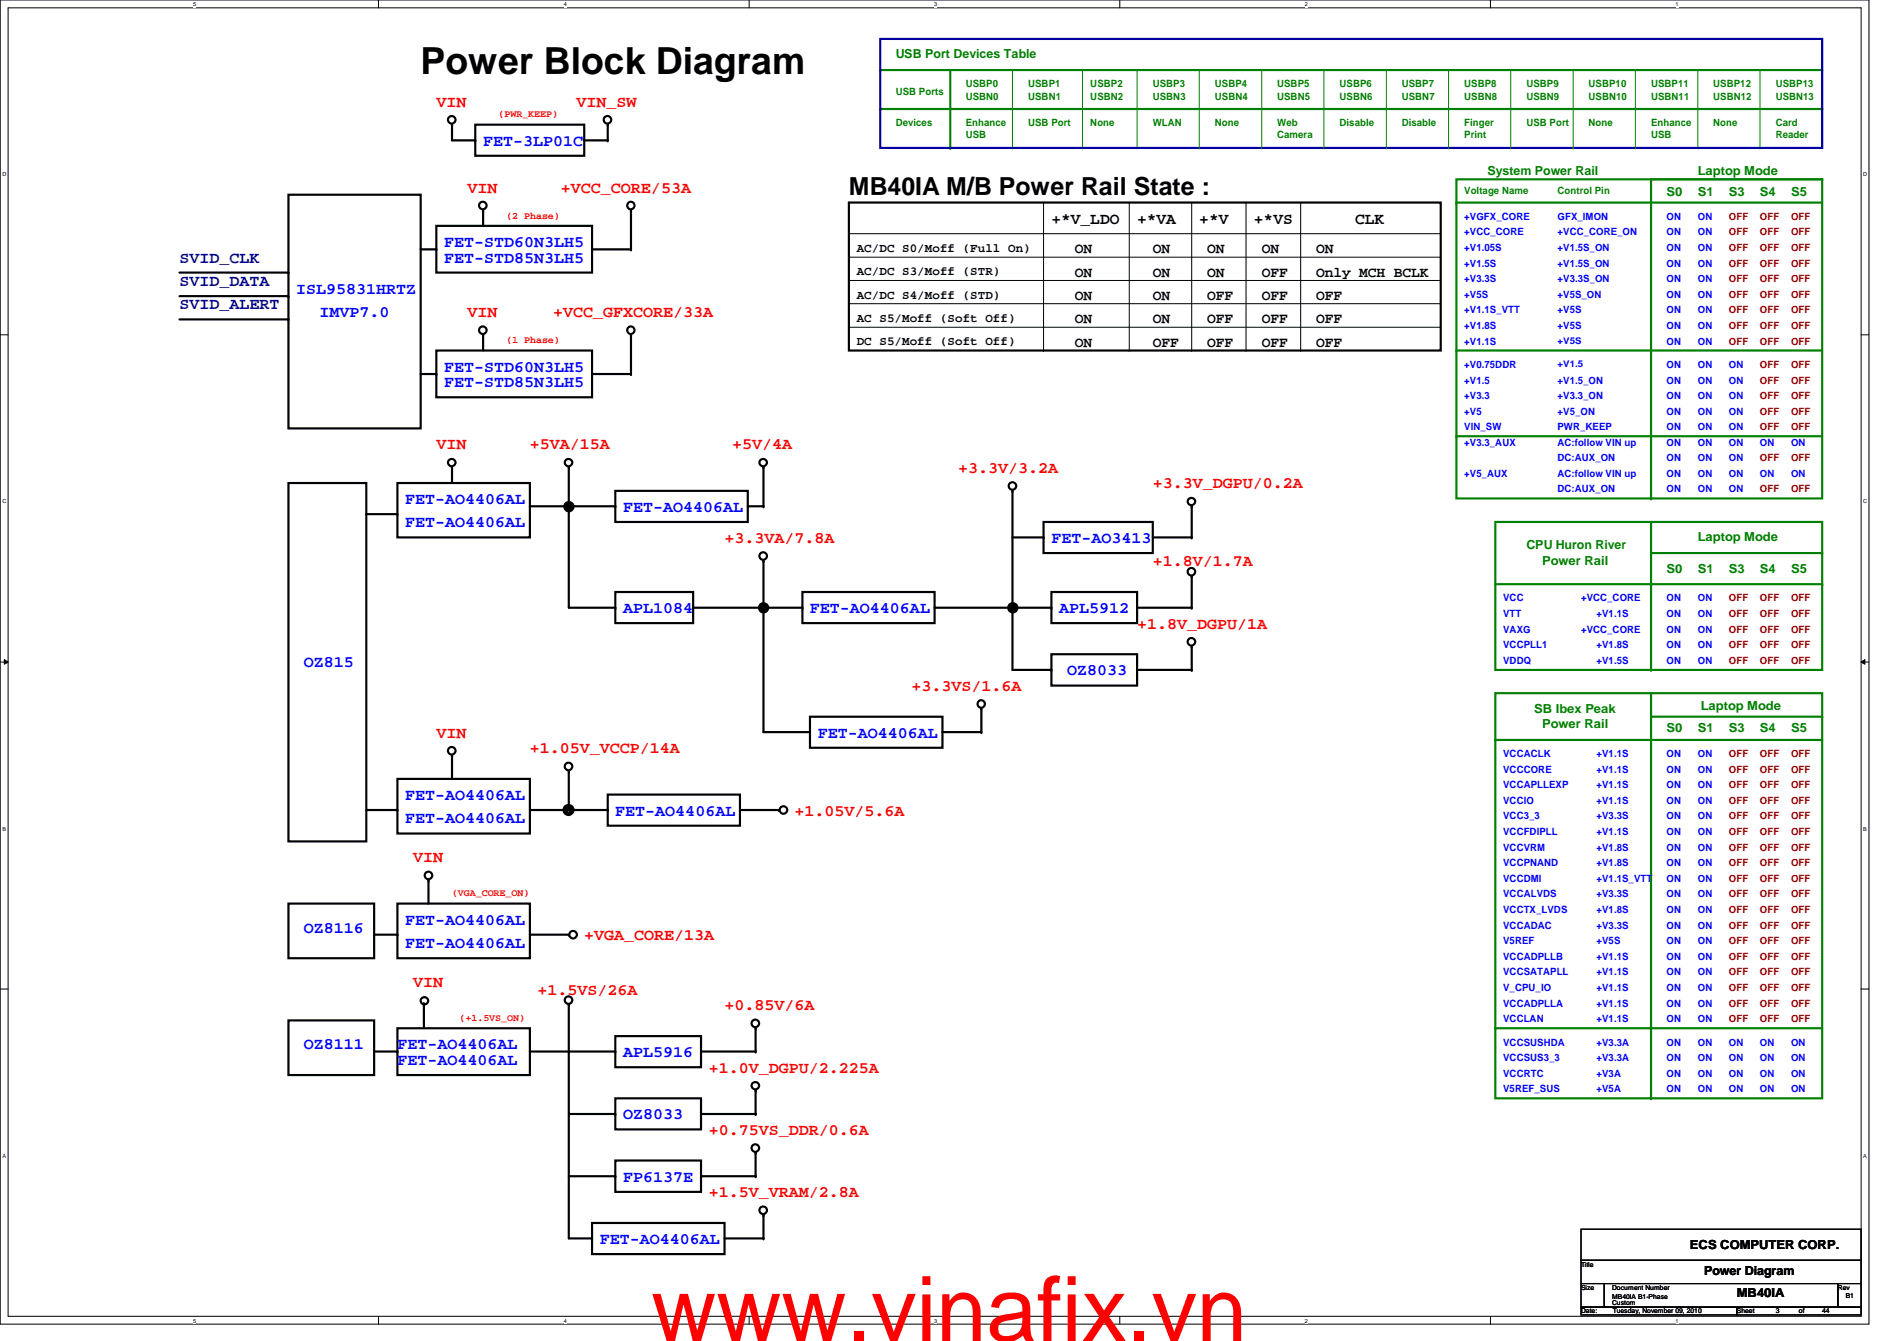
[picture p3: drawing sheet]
<svg xmlns="http://www.w3.org/2000/svg" width="297mm" height="210mm" viewBox="0 0 297 210" stroke-linecap="round" stroke-linejoin="round" font-family="sans-serif">
<path d="M0 0h292.6v207.3h-292.6zM1.3 1.2h290.1v204.8h-290.1z" fill="none" stroke="#000" stroke-width=".16"/>
<g fill="#fff">
<path d="M30.3 .2h.4v.9h-.4z"/>
<path d="M30.3 206.2h.4v1h-.4z"/>
</g>
<path d="M59.3 0v1.2M59.3 206v1.3" fill="none" stroke="#000" stroke-width=".16"/>
<g fill="#fff">
<path d="M88.3 .2h.4v.9h-.4z"/>
<path d="M88.3 206.2h.4v1h-.4z"/>
</g>
<path d="M117.3 0v1.2M117.3 206v1.3" fill="none" stroke="#000" stroke-width=".16"/>
<g fill="#fff">
<path d="M146.3 .2h.5v.9h-.5z"/>
<path d="M146.3 206.2h.5v1h-.5z"/>
</g>
<path d="M175.3 0v1.2M175.3 206v1.3" fill="none" stroke="#000" stroke-width=".16"/>
<g fill="#fff">
<path d="M204.3 .2h.5v.9h-.5z"/>
<path d="M204.3 206.2h.5v1h-.5z"/>
</g>
<path d="M233.4 0v1.2M233.4 206v1.3" fill="none" stroke="#000" stroke-width=".16"/>
<g fill="#fff">
<path d="M262.4 .2h.4v.9h-.4z"/>
<path d="M262.4 206.2h.4v1h-.4z"/>
<path d="M.4 26.8h.6v1h-.6z"/>
<path d="M291.8 26.8h.6v1h-.6z"/>
<path d="M.4 78h.6v1h-.6z"/>
<path d="M291.8 78h.6v1h-.6z"/>
</g>
<path d="M0 52.4h1.3M291.4 52.4h1.2" fill="none" stroke="#000" stroke-width=".16"/>
<g fill="#fff">
<path d="M.4 129.2h.5v1h-.5z"/>
<path d="M291.8 129.2h.5v1h-.5z"/>
</g>
<path d="M0 103.6h1.3M.7 103.3l.6 .3-.6 .4zM291.4 103.6l.6-.3v.7zM291.4 103.6h1.2" fill="none" stroke="#000" stroke-width=".16"/>
<path d="M.7 103.3l.6 .3-.6 .4zM291.4 103.6l.6-.3v.7z" fill="#000"/>
<g fill="#fff">
<path d="M.4 180.4h.5v1h-.5z"/>
<path d="M291.8 180.4h.5v1h-.5z"/>
</g>
<g fill="none" stroke="#000" stroke-width=".16">
<path d="M132.9 36.6h92.7M163.4 31.7v23.2M176.8 31.7v23.2M186.6 31.7v23.2M195.1 31.7v23.2M203.7 31.7v23.2M225.6 36.6h.1M132.9 43.9h92.7M132.9 40.3h92.7M132.9 47.5h92.7M132.9 51.2h92.7M163.4 54.9h.1"/>
<path d="M176.8 54.9h.1M186.6 54.9h.1M195.1 54.9h.1M203.7 54.9h.1M225.6 43.9h.1M225.6 40.3h.1M225.6 47.5h.1M225.6 51.2h.1M0 154.8h1.3M291.4 154.8h1.2M247.6 192.4h43.8v4.9h-43.8zM247.6 197.3h43.8v3.6h-43.8z"/>
<path d="M247.6 200.9h3.6v3.7h-3.6zM247.6 204.6h24.3v1.2h-24.3zM251.2 200.9h36.6v3.7h-36.6zM271.9 204.6h19.5v1.2h-19.5zM287.8 200.9h3.6v3.7h-3.6z"/>
</g>
<g fill="none" stroke="#000" stroke-width=".34">
<path d="M70.8 19.5v2.5h3.6M74.4 19.5h17.1v4.9h-17.1zM95.2 19.5v2.5h-3.7M45.2 30.5h20.7v36.6h-20.7zM65.9 39h2.4M68.3 35.3h24.4v7.4h-24.4zM75.6 32.9v2.4M98.8 32.9v6.1h-6.1M132.9 31.7h92.7v23.2h-92.7zM28.1 46.4h17.1M28.1 50h17.1M28.1 42.7h17.1"/>
<path d="M65.9 58.5h2.4M68.3 54.9h24.4v7.3h-24.4zM75.6 52.5v2.4M98.8 52.5v6h-6.1M45.2 75.6h12.2v56.1h-12.2zM62.2 75.6h20.8v8.5h-20.8zM70.8 73.2v2.4M83 79.2h13.3M89.1 73.2v21.9h7.2M96.3 76.8h20.8v4.9h-20.8zM119.5 73.2v6h-2.4M158.5 76.8v28.1h6.1"/>
<path d="M186.6 79.2v4.9h-6.1M57.4 80.5h4.8M96.3 92.7h12.2v4.8h-12.2zM108.5 95.1h17.1M119.5 87.8v26.8h7.3M125.6 92.7h20.7v4.8h-20.7zM146.3 95.1h18.3M158.5 84.1h4.9M163.4 81.7h17.1v4.9h-17.1zM164.6 92.7h13.5v4.8h-13.5zM186.6 90.2v4.9h-8.5M70.8 118.3v3.6"/>
<path d="M126.8 112.2h20.8v4.9h-20.8zM153.7 111v3.6h-6.1M164.6 102.4h13.5v4.9h-13.5zM186.6 101.2v3.7h-8.5M57.4 126.8h4.8M62.2 121.9h20.8v8.6h-20.8zM67.1 137.8v3.6M83 126.8h12.2M89.1 120.7v6.1M95.2 124.4h20.7v4.8h-20.7zM115.9 126.8h6.1M45.2 141.4h13.4v8.6h-13.4z"/>
<path d="M45.2 159.7h13.4v8.6h-13.4zM58.6 146.3h3.6M62.2 141.4h20.8v8.6h-20.8zM66.4 157.1v3.6M83 146.3h6.1M89.1 157.3v36.5h3.6M58.6 164.6h3.6M62.2 161h20.8v7.3h-20.8zM83 164.6h13.3M89.1 174.4h7.2M96.3 162.2h13.5v4.8h-13.5zM96.3 171.9h13.5v4.9h-13.5z"/>
<path d="M118.3 161v3.6h-8.5M118.3 170.7v3.7h-8.5M89.1 184.1h7.2M92.7 191.4h20.7v4.9h-20.7zM96.3 181.7h13.5v4.9h-13.5zM118.3 180.5v3.6h-8.5M119.5 190.2v3.6h-6.1"/>
<circle cx="70.7" cy="18.7" r=".59"/>
<circle cx="95.1" cy="18.7" r=".59"/>
<circle cx="75.6" cy="32.2" r=".59"/>
<circle cx="98.8" cy="32.2" r=".59"/>
<circle cx="75.6" cy="51.7" r=".59"/>
<circle cx="98.8" cy="51.7" r=".59"/>
<circle cx="70.7" cy="72.4" r=".58"/>
<circle cx="89" cy="72.4" r=".58"/>
<circle cx="119.5" cy="72.4" r=".58"/>
<circle cx="158.5" cy="76.1" r=".59"/>
<circle cx="186.6" cy="78.5" r=".58"/>
<circle cx="119.5" cy="87" r=".59"/>
<circle cx="186.6" cy="89.5" r=".59"/>
<circle cx="70.7" cy="117.5" r=".59"/>
<circle cx="89" cy="120" r=".59"/>
<circle cx="153.6" cy="110.2" r=".59"/>
<circle cx="186.6" cy="100.5" r=".59"/>
<circle cx="67.1" cy="137" r=".59"/>
<circle cx="122.7" cy="126.8" r=".59"/>
<circle cx="66.5" cy="156.6" r=".58"/>
<circle cx="89" cy="156.5" r=".59"/>
<circle cx="89.7" cy="146.3" r=".59"/>
<circle cx="118.3" cy="160.2" r=".59"/>
<circle cx="118.3" cy="179.7" r=".59"/>
<circle cx="118.3" cy="169.9" r=".58"/>
<circle cx="119.5" cy="189.4" r=".59"/>
</g>
<g fill="#000">
<circle cx="70.8" cy="19.5" r=".17"/>
<circle cx="95.2" cy="19.5" r=".17"/>
<circle cx="68.3" cy="39" r=".17"/>
<circle cx="74.4" cy="22" r=".17"/>
<circle cx="75.6" cy="32.9" r=".17"/>
<circle cx="95.2" cy="22" r=".17"/>
<circle cx="98.8" cy="32.9" r=".17"/>
<circle cx="98.8" cy="39" r=".17"/>
<circle cx="45.2" cy="46.4" r=".17"/>
<circle cx="45.2" cy="50" r=".17"/>
<circle cx="45.2" cy="42.7" r=".17"/>
<circle cx="68.3" cy="58.5" r=".17"/>
<circle cx="75.6" cy="52.5" r=".17"/>
<circle cx="98.8" cy="52.5" r=".17"/>
<circle cx="98.8" cy="58.5" r=".17"/>
<circle cx="70.8" cy="73.2" r=".17"/>
<circle cx="89.1" cy="79.2" r=".17"/>
<circle cx="89.1" cy="73.2" r=".17"/>
<circle cx="96.3" cy="79.2" r=".17"/>
<circle cx="119.5" cy="73.2" r=".17"/>
<circle cx="119.5" cy="79.2" r=".17"/>
<circle cx="158.5" cy="76.8" r=".17"/>
<circle cx="186.6" cy="79.2" r=".17"/>
<circle cx="62.2" cy="80.5" r=".17"/>
<circle cx="96.3" cy="95.1" r=".17"/>
<circle cx="119.5" cy="87.8" r=".17"/>
<circle cx="119.5" cy="95.1" r=".17"/>
<circle cx="125.6" cy="95.1" r=".17"/>
<circle cx="158.5" cy="95.1" r=".17"/>
<circle cx="163.4" cy="84.1" r=".17"/>
<circle cx="164.6" cy="95.1" r=".17"/>
<circle cx="186.6" cy="84.1" r=".17"/>
<circle cx="186.6" cy="95.1" r=".17"/>
<circle cx="186.6" cy="90.2" r=".17"/>
<circle cx="70.8" cy="118.3" r=".17"/>
<circle cx="126.8" cy="114.6" r=".17"/>
<circle cx="153.7" cy="111" r=".17"/>
<circle cx="153.7" cy="114.6" r=".17"/>
<circle cx="164.6" cy="104.9" r=".17"/>
<circle cx="186.6" cy="104.9" r=".17"/>
<circle cx="186.6" cy="101.2" r=".17"/>
<circle cx="62.2" cy="126.8" r=".17"/>
<circle cx="67.1" cy="137.8" r=".17"/>
<circle cx="89.1" cy="120.7" r=".17"/>
<circle cx="95.2" cy="126.8" r=".17"/>
<circle cx="122" cy="126.8" r=".17"/>
<circle cx="62.2" cy="146.3" r=".17"/>
<circle cx="66.4" cy="157.1" r=".17"/>
<circle cx="89.1" cy="157.3" r=".17"/>
<circle cx="89.1" cy="146.3" r=".17"/>
<circle cx="62.2" cy="164.6" r=".17"/>
<circle cx="89.1" cy="164.6" r=".17"/>
<circle cx="96.3" cy="164.6" r=".17"/>
<circle cx="96.3" cy="174.4" r=".17"/>
<circle cx="118.3" cy="164.6" r=".17"/>
<circle cx="118.3" cy="170.7" r=".17"/>
<circle cx="118.3" cy="174.4" r=".17"/>
<circle cx="118.3" cy="161" r=".17"/>
<circle cx="92.7" cy="193.8" r=".17"/>
<circle cx="96.3" cy="184.1" r=".17"/>
<circle cx="118.3" cy="180.5" r=".17"/>
<circle cx="118.3" cy="184.1" r=".17"/>
<circle cx="119.5" cy="193.8" r=".17"/>
<circle cx="119.5" cy="190.2" r=".17"/>
</g>
<g fill="none" stroke="#000" stroke-width=".72">
<circle cx="89.1" cy="79.3" r=".54"/>
<circle cx="119.6" cy="95.1" r=".54"/>
<circle cx="158.6" cy="95.1" r=".54"/>
<circle cx="89" cy="126.8" r=".59"/>
</g>
<path d="M228 28.1h57.3v49.9h-57.3zM258.5 28.1v49.9" fill="none" stroke="#008000" stroke-width=".34"/>
<circle cx="258.5" cy="78" r=".17" fill="#008000"/>
<path d="M228 54.9h57.3" fill="none" stroke="#008000" stroke-width=".34"/>
<circle cx="228" cy="54.9" r=".17" fill="#008000"/>
<path d="M228 68.3h57.3" fill="none" stroke="#008000" stroke-width=".34"/>
<circle cx="228" cy="68.3" r=".17" fill="#008000"/>
<path d="M258.5 28.1h26.8" fill="none" stroke="#008000" stroke-width=".34"/>
<circle cx="285.3" cy="28.1" r=".17" fill="#008000"/>
<path d="M228 31.7h57.3" fill="none" stroke="#008000" stroke-width=".34"/>
<circle cx="228" cy="31.7" r=".17" fill="#008000"/>
<path d="M158.5 11v12.2M265.8 11v12.2M275.6 11v12.2M158.5 23.2h.1M265.8 23.2h.1M275.6 23.2h.1" fill="none" stroke="#008000" stroke-width=".16"/>
<path d="M137.8 11h147.5" fill="none" stroke="#008000" stroke-width=".34"/>
<circle cx="285.3" cy="11" r=".17" fill="#008000"/>
<path d="M137.8 17.1h147.5" fill="none" stroke="#008000" stroke-width=".34"/>
<circle cx="285.3" cy="17.1" r=".17" fill="#008000"/>
<path d="M169.5 11v12.2M169.5 23.2h.1" fill="none" stroke="#008000" stroke-width=".16"/>
<path d="M148.8 11v12.2" fill="none" stroke="#008000" stroke-width=".34"/>
<circle cx="148.8" cy="23.2" r=".17" fill="#008000"/>
<g fill="none" stroke="#008000" stroke-width=".16">
<path d="M178.1 11v12.2M187.8 11v12.2M197.6 11v12.2M207.3 11v12.2M217.1 11v12.2M226.8 11v12.2M236.6 11v12.2M246.3 11v12.2M256.1 11v12.2M178.1 23.2h.1M187.8 23.2h.1M197.6 23.2h.1"/>
<path d="M207.3 23.2h.1M217.1 23.2h.1M226.8 23.2h.1M236.6 23.2h.1M246.3 23.2h.1M256.1 23.2h.1"/>
</g>
<path d="M137.8 6.1h147.5v17.1h-147.5z" fill="none" stroke="#0000a0" stroke-width=".34"/>
<path d="M258.5 112.2h26.8" fill="none" stroke="#008000" stroke-width=".34"/>
<circle cx="285.3" cy="112.2" r=".17" fill="#008000"/>
<path d="M234.1 161h51.2" fill="none" stroke="#008000" stroke-width=".34"/>
<circle cx="234.1" cy="161" r=".17" fill="#008000"/>
<path d="M258.5 108.5v63.4" fill="none" stroke="#008000" stroke-width=".34"/>
<circle cx="258.5" cy="171.9" r=".17" fill="#008000"/>
<path d="M234.1 115.8h51.2" fill="none" stroke="#008000" stroke-width=".34"/>
<circle cx="234.1" cy="115.8" r=".17" fill="#008000"/>
<path d="M258.5 86.6h26.8M234.1 108.5h51.2v63.4h-51.2z" fill="none" stroke="#008000" stroke-width=".34"/>
<circle cx="285.3" cy="86.6" r=".17" fill="#008000"/>
<path d="M234.1 81.7h51.2v23.2h-51.2zM258.5 81.7v23.2" fill="none" stroke="#008000" stroke-width=".34"/>
<circle cx="258.5" cy="104.9" r=".17" fill="#008000"/>
<path d="M234.1 91.4h51.2" fill="none" stroke="#008000" stroke-width=".34"/>
<circle cx="285.3" cy="91.4" r=".17" fill="#008000"/>
<text font-size="14.1" fill="#f00" x="102" y="209.9">www.vinafix.vn</text>
<text font-size="5.8" x="65.9" y="11.5">Power Block Diagram</text>
<text font-size="3.9" x="132.9" y="30.5">MB40IA M/B Power Rail State :</text>
<g font-size="2.5" fill="#f00">
<text x="68.3" y="16.7">VIN</text>
<text x="90.3" y="16.7">VIN_SW</text>
<text x="73.2" y="30.1">VIN</text>
<text x="87.8" y="30.1">+VCC_CORE/53A</text>
<text x="73.2" y="49.6">VIN</text>
<text x="86.6" y="49.6">+VCC_GFXCORE/33A</text>
<text x="68.3" y="70.4">VIN</text>
<text x="83" y="70.4">+5VA/15A</text>
<text x="114.6" y="70.4">+5V/4A</text>
<text x="150" y="74">+3.3V/3.2A</text>
<text x="180.5" y="76.5">+3.3V_DGPU/0.2A</text>
<text x="113.5" y="85">+3.3VA/7.8A</text>
<text x="180.5" y="88.6">+1.8V/1.7A</text>
<text x="178.1" y="98.4">+1.8V_DGPU/1A</text>
<text x="142.7" y="108.2">+3.3VS/1.6A</text>
<text x="68.3" y="115.5">VIN</text>
<text x="83" y="117.9">+1.05V_VCCP/14A</text>
<text x="124.4" y="127.7">+1.05V/5.6A</text>
<text x="64.7" y="135">VIN</text>
<text x="91.5" y="147.2">+VGA_CORE/13A</text>
<text x="64.7" y="154.5">VIN</text>
<text x="84.2" y="155.7">+1.5VS/26A</text>
<text x="113.5" y="158.2">+0.85V/6A</text>
<text x="111" y="167.9">+1.0V_DGPU/2.225A</text>
<text x="111" y="177.6">+0.75VS_DDR/0.6A</text>
<text x="111" y="187.4">+1.5V_VRAM/2.8A</text>
</g>
<g font-size="2.5" fill="#00f">
<text x="75.6" y="22.8">FET-3LP01C</text>
<text x="69.6" y="38.7">FET-STD60N3LH5</text>
<text x="69.6" y="41.1">FET-STD85N3LH5</text>
<text x="46.4" y="46">ISL95831HRTZ</text>
<text x="50" y="49.6">IMVP7.0</text>
<text x="69.6" y="58.2">FET-STD60N3LH5</text>
<text x="69.6" y="60.6">FET-STD85N3LH5</text>
<text x="63.5" y="78.9">FET-AO4406AL</text>
<text x="63.5" y="82.5">FET-AO4406AL</text>
<text x="97.6" y="80.1">FET-AO4406AL</text>
<text x="164.6" y="85">FET-AO3413</text>
<text x="97.6" y="96">APL1084</text>
<text x="126.8" y="96">FET-AO4406AL</text>
<text x="165.9" y="96">APL5912</text>
<text x="47.6" y="104.5">OZ815</text>
<text x="167.1" y="105.7">OZ8033</text>
<text x="128.1" y="115.5">FET-AO4406AL</text>
<text x="63.5" y="125.2">FET-AO4406AL</text>
<text x="63.5" y="128.9">FET-AO4406AL</text>
<text x="96.3" y="127.7">FET-AO4406AL</text>
<text x="47.6" y="146">OZ8116</text>
<text x="63.5" y="144.7">FET-AO4406AL</text>
<text x="63.5" y="148.4">FET-AO4406AL</text>
<text x="47.6" y="164.3">OZ8111</text>
<text x="62.2" y="164.3">FET-AO4406AL</text>
<text x="62.2" y="166.7">FET-AO4406AL</text>
<text x="97.6" y="165.4">APL5916</text>
<text x="97.6" y="175.2">OZ8033</text>
<text x="97.6" y="185">FP6137E</text>
<text x="93.9" y="194.7">FET-AO4406AL</text>
</g>
<g font-size="2.5">
<text x="164.6" y="35">+*V_LDO</text>
<text x="178.1" y="35">+*VA</text>
<text x="187.8" y="35">+*V</text>
<text x="196.3" y="35">+*VS</text>
<text x="212.2" y="35">CLK</text>
</g>
<g font-size="2.5" fill="#000080">
<text x="28.1" y="41.1">SVID_CLK</text>
<text x="28.1" y="44.7">SVID_DATA</text>
<text x="28.1" y="48.4">SVID_ALERT</text>
</g>
<g font-size="2.3">
<text x="168.3" y="39.7">ON</text>
<text x="180.5" y="39.7">ON</text>
<text x="189" y="39.7">ON</text>
<text x="197.6" y="39.7">ON</text>
<text x="206.1" y="39.7">ON</text>
<text x="168.3" y="43.3">ON</text>
<text x="168.3" y="47">ON</text>
<text x="180.5" y="43.3">ON</text>
<text x="180.5" y="47">ON</text>
<text x="189" y="43.3">ON</text>
<text x="189" y="47">OFF</text>
<text x="197.6" y="43.3">OFF</text>
<text x="197.6" y="47">OFF</text>
<text x="206.1" y="47">OFF</text>
<text x="206.1" y="43.3">Only MCH BCLK</text>
<text x="168.3" y="50.6">ON</text>
<text x="180.5" y="50.6">ON</text>
<text x="189" y="50.6">OFF</text>
<text x="197.6" y="50.6">OFF</text>
<text x="206.1" y="50.6">OFF</text>
<text x="168.3" y="54.3">ON</text>
<text x="180.5" y="54.3">OFF</text>
<text x="189" y="54.3">OFF</text>
<text x="197.6" y="54.3">OFF</text>
<text x="206.1" y="54.3">OFF</text>
</g>
<g font-size="1.9" fill="#008000">
<text x="140.2" y="9.1">USB Port Devices Table</text>
<text x="232.9" y="27.4">System Power Rail</text>
<text x="265.9" y="27.4">Laptop Mode</text>
<text x="260.9" y="30.7">S0</text>
<text x="265.9" y="30.7">S1</text>
<text x="270.7" y="30.7">S3</text>
<text x="275.6" y="30.7">S4</text>
<text x="280.5" y="30.7">S5</text>
<text x="239" y="85.9">CPU Huron River</text>
<text x="241.5" y="88.4">Power Rail</text>
<text x="260.9" y="89.6">S0</text>
<text x="265.9" y="89.6">S1</text>
<text x="265.9" y="84.8">Laptop Mode</text>
<text x="270.7" y="89.6">S3</text>
<text x="275.6" y="89.6">S4</text>
<text x="280.5" y="89.6">S5</text>
<text x="240.2" y="111.5">SB Ibex Peak</text>
<text x="266.3" y="111.1">Laptop Mode</text>
<text x="241.5" y="114">Power Rail</text>
<text x="260.9" y="114.6">S0</text>
<text x="265.9" y="114.6">S1</text>
<text x="270.7" y="114.6">S3</text>
<text x="275.6" y="114.6">S4</text>
<text x="280.5" y="114.6">S5</text>
</g>
<g font-size="1.9">
<text x="134.2" y="39.4">AC/DC S0/Moff (Full On)</text>
<text x="134.2" y="43.1">AC/DC S3/Moff (STR)</text>
<text x="134.2" y="46.7">AC/DC S4/Moff (STD)</text>
<text x="134.2" y="50.4">AC S5/Moff (Soft Off)</text>
<text x="134.2" y="54.1">DC S5/Moff (Soft Off)</text>
<text x="264.6" y="195.5">ECS COMPUTER CORP.</text>
<text x="266.8" y="199.6">Power Diagram</text>
<text x="271.9" y="203">MB40IA</text>
</g>
<g font-size="1.6" fill="#008000">
<text x="140.2" y="14.9">USB Ports</text>
<text x="151.2" y="13.7">USBP0</text>
<text x="151.2" y="15.6">USBN0</text>
<text x="161" y="13.7">USBP1</text>
<text x="161" y="15.6">USBN1</text>
<text x="170.7" y="13.7">USBP2</text>
<text x="170.7" y="15.6">USBN2</text>
<text x="180.5" y="13.7">USBP3</text>
<text x="180.5" y="15.6">USBN3</text>
<text x="190.2" y="13.7">USBP4</text>
<text x="190.2" y="15.6">USBN4</text>
<text x="200" y="13.7">USBP5</text>
<text x="200" y="15.6">USBN5</text>
<text x="209.8" y="13.7">USBP6</text>
<text x="209.8" y="15.6">USBN6</text>
<text x="219.5" y="13.7">USBP7</text>
<text x="219.5" y="15.6">USBN7</text>
<text x="229.3" y="13.7">USBP8</text>
<text x="229.3" y="15.6">USBN8</text>
<text x="239" y="13.7">USBP9</text>
<text x="239" y="15.6">USBN9</text>
<text x="248.7" y="13.7">USBP10</text>
<text x="248.7" y="15.6">USBN10</text>
<text x="258.5" y="13.7">USBP11</text>
<text x="258.5" y="15.6">USBN11</text>
<text x="268.3" y="13.7">USBP12</text>
<text x="268.3" y="15.6">USBN12</text>
<text x="278" y="13.7">USBP13</text>
<text x="278" y="15.6">USBN13</text>
<text x="140.2" y="19.8">Devices</text>
<text x="151.2" y="19.8">Enhance</text>
<text x="151.2" y="21.7">USB</text>
<text x="161" y="19.8">USB Port</text>
<text x="170.7" y="19.8">None</text>
<text x="180.5" y="19.8">WLAN</text>
<text x="190.2" y="19.8">None</text>
<text x="200" y="19.8">Web</text>
<text x="200" y="21.7">Camera</text>
<text x="209.8" y="19.8">Disable</text>
<text x="219.5" y="19.8">Disable</text>
<text x="229.3" y="19.8">Finger</text>
<text x="229.3" y="21.7">Print</text>
<text x="239" y="19.8">USB Port</text>
<text x="248.7" y="19.8">None</text>
<text x="258.5" y="19.8">Enhance</text>
<text x="258.5" y="21.7">USB</text>
<text x="268.3" y="19.8">None</text>
<text x="278" y="19.8">Card</text>
<text x="278" y="21.7">Reader</text>
<text x="229.3" y="30.4">Voltage Name</text>
<text x="243.9" y="30.4">Control Pin</text>
</g>
<g font-size="1.6" fill="#f00">
<text x="78.1" y="18.3">(PWR_KEEP)</text>
<text x="79.3" y="34.2">(2 Phase)</text>
<text x="79.3" y="53.7">(1 Phase)</text>
<text x="70.8" y="140.3">(VGA_CORE_ON)</text>
<text x="72" y="159.8">(+1.5VS_ON)</text>
</g>
<g font-size="1.6" fill="#00f">
<text x="229.3" y="34.4">+VGFX_CORE</text>
<text x="243.9" y="34.4">GFX_IMON</text>
<text x="260.9" y="34.4">ON</text>
<text x="265.9" y="34.4">ON</text>
<text x="229.3" y="39.3">+V1.05S</text>
<text x="229.3" y="41.7">+V1.5S</text>
<text x="229.3" y="36.8">+VCC_CORE</text>
<text x="243.9" y="39.3">+V1.5S_ON</text>
<text x="243.9" y="36.8">+VCC_CORE_ON</text>
<text x="243.9" y="41.7">+V1.5S_ON</text>
<text x="260.9" y="41.7">ON</text>
<text x="260.9" y="36.8">ON</text>
<text x="260.9" y="39.3">ON</text>
<text x="265.9" y="39.3">ON</text>
<text x="265.9" y="41.7">ON</text>
<text x="265.9" y="36.8">ON</text>
<text x="229.3" y="46.6">+V5S</text>
<text x="229.3" y="44.2">+V3.3S</text>
<text x="243.9" y="44.2">+V3.3S_ON</text>
<text x="243.9" y="46.6">+V5S_ON</text>
<text x="260.9" y="46.6">ON</text>
<text x="260.9" y="44.2">ON</text>
<text x="265.9" y="44.2">ON</text>
<text x="265.9" y="46.6">ON</text>
<text x="229.3" y="53.9">+V1.1S</text>
<text x="229.3" y="51.5">+V1.8S</text>
<text x="229.3" y="49">+V1.1S_VTT</text>
<text x="243.9" y="51.5">+V5S</text>
<text x="243.9" y="49">+V5S</text>
<text x="260.9" y="53.9">ON</text>
<text x="260.9" y="49">ON</text>
<text x="260.9" y="51.5">ON</text>
<text x="265.9" y="53.9">ON</text>
<text x="265.9" y="51.5">ON</text>
<text x="265.9" y="49">ON</text>
<text x="229.3" y="57.6">+V0.75DDR</text>
<text x="260.9" y="57.6">ON</text>
<text x="265.9" y="57.6">ON</text>
<text x="270.7" y="57.6">ON</text>
<text x="229.3" y="64.9">+V5</text>
<text x="229.3" y="62.4">+V3.3</text>
<text x="229.3" y="60">+V1.5</text>
<text x="243.9" y="64.9">+V5_ON</text>
<text x="243.9" y="62.4">+V3.3_ON</text>
<text x="243.9" y="60">+V1.5_ON</text>
<text x="260.9" y="60">ON</text>
<text x="260.9" y="62.4">ON</text>
<text x="260.9" y="64.9">ON</text>
<text x="265.9" y="64.9">ON</text>
<text x="265.9" y="62.4">ON</text>
<text x="265.9" y="60">ON</text>
<text x="270.7" y="60">ON</text>
<text x="270.7" y="64.9">ON</text>
<text x="270.7" y="62.4">ON</text>
<text x="229.3" y="69.8">+V3.3_AUX</text>
<text x="229.3" y="67.3">VIN_SW</text>
<text x="243.9" y="67.3">PWR_KEEP</text>
<text x="243.9" y="69.8">AC:follow VIN up</text>
<text x="260.9" y="67.3">ON</text>
<text x="260.9" y="69.8">ON</text>
<text x="265.9" y="69.8">ON</text>
<text x="265.9" y="67.3">ON</text>
<text x="270.7" y="69.8">ON</text>
<text x="270.7" y="67.3">ON</text>
<text x="275.6" y="69.8">ON</text>
<text x="280.5" y="69.8">ON</text>
<text x="229.3" y="74.6">+V5_AUX</text>
<text x="243.9" y="74.6">AC:follow VIN up</text>
<text x="243.9" y="72.2">DC:AUX_ON</text>
<text x="243.9" y="77.1">DC:AUX_ON</text>
<text x="260.9" y="72.2">ON</text>
<text x="260.9" y="74.6">ON</text>
<text x="260.9" y="77.1">ON</text>
<text x="265.9" y="74.6">ON</text>
<text x="265.9" y="72.2">ON</text>
<text x="265.9" y="77.1">ON</text>
<text x="270.7" y="72.2">ON</text>
<text x="270.7" y="77.1">ON</text>
<text x="270.7" y="74.6">ON</text>
<text x="275.6" y="74.6">ON</text>
<text x="280.5" y="74.6">ON</text>
<text x="235.4" y="94.1">VCC</text>
<text x="247.6" y="94.1">+VCC_CORE</text>
<text x="260.9" y="94.1">ON</text>
<text x="265.9" y="94.1">ON</text>
<text x="235.4" y="96.6">VTT</text>
<text x="235.4" y="101.5">VCCPLL1</text>
<text x="235.4" y="99">VAXG</text>
<text x="247.6" y="99">+VCC_CORE</text>
<text x="250" y="101.5">+V1.8S</text>
<text x="250" y="96.6">+V1.1S</text>
<text x="260.9" y="101.5">ON</text>
<text x="260.9" y="96.6">ON</text>
<text x="260.9" y="99">ON</text>
<text x="265.9" y="101.5">ON</text>
<text x="265.9" y="99">ON</text>
<text x="265.9" y="96.6">ON</text>
<text x="235.4" y="103.9">VDDQ</text>
<text x="250" y="103.9">+V1.5S</text>
<text x="260.9" y="103.9">ON</text>
<text x="265.9" y="103.9">ON</text>
<text x="235.4" y="118.5">VCCACLK</text>
<text x="250" y="118.5">+V1.1S</text>
<text x="260.9" y="118.5">ON</text>
<text x="265.9" y="118.5">ON</text>
<text x="235.4" y="125.9">VCCIO</text>
<text x="235.4" y="121">VCCCORE</text>
<text x="235.4" y="123.4">VCCAPLLEXP</text>
<text x="250" y="125.9">+V1.1S</text>
<text x="250" y="123.4">+V1.1S</text>
<text x="250" y="121">+V1.1S</text>
<text x="260.9" y="123.4">ON</text>
<text x="260.9" y="125.9">ON</text>
<text x="260.9" y="121">ON</text>
<text x="265.9" y="125.9">ON</text>
<text x="265.9" y="123.4">ON</text>
<text x="265.9" y="121">ON</text>
<text x="235.4" y="128.3">VCC3_3</text>
<text x="235.4" y="130.7">VCCFDIPLL</text>
<text x="250" y="130.7">+V1.1S</text>
<text x="250" y="128.3">+V3.3S</text>
<text x="260.9" y="128.3">ON</text>
<text x="260.9" y="130.7">ON</text>
<text x="265.9" y="130.7">ON</text>
<text x="265.9" y="128.3">ON</text>
<text x="235.4" y="135.6">VCCPNAND</text>
<text x="235.4" y="133.2">VCCVRM</text>
<text x="250" y="133.2">+V1.8S</text>
<text x="250" y="135.6">+V1.8S</text>
<text x="260.9" y="135.6">ON</text>
<text x="260.9" y="133.2">ON</text>
<text x="265.9" y="133.2">ON</text>
<text x="265.9" y="135.6">ON</text>
<text x="235.4" y="142.9">VCCTX_LVDS</text>
<text x="235.4" y="140.5">VCCALVDS</text>
<text x="235.4" y="138">VCCDMI</text>
<text x="250" y="140.5">+V3.3S</text>
<text x="250" y="142.9">+V1.8S</text>
<text x="250" y="138">+V1.1S_VTT</text>
<text x="260.9" y="142.9">ON</text>
<text x="260.9" y="138">ON</text>
<text x="260.9" y="140.5">ON</text>
<text x="265.9" y="138">ON</text>
<text x="265.9" y="140.5">ON</text>
<text x="265.9" y="142.9">ON</text>
<text x="235.4" y="145.4">VCCADAC</text>
<text x="235.4" y="147.8">V5REF</text>
<text x="250" y="147.8">+V5S</text>
<text x="250" y="145.4">+V3.3S</text>
<text x="260.9" y="147.8">ON</text>
<text x="260.9" y="145.4">ON</text>
<text x="265.9" y="147.8">ON</text>
<text x="265.9" y="145.4">ON</text>
<text x="235.4" y="155.1">V_CPU_IO</text>
<text x="235.4" y="152.7">VCCSATAPLL</text>
<text x="235.4" y="150.2">VCCADPLLB</text>
<text x="250" y="155.1">+V1.1S</text>
<text x="250" y="152.7">+V1.1S</text>
<text x="250" y="150.2">+V1.1S</text>
<text x="260.9" y="152.7">ON</text>
<text x="260.9" y="155.1">ON</text>
<text x="260.9" y="150.2">ON</text>
<text x="265.9" y="152.7">ON</text>
<text x="265.9" y="155.1">ON</text>
<text x="265.9" y="150.2">ON</text>
<text x="235.4" y="157.6">VCCADPLLA</text>
<text x="235.4" y="160">VCCLAN</text>
<text x="250" y="157.6">+V1.1S</text>
<text x="250" y="160">+V1.1S</text>
<text x="260.9" y="157.6">ON</text>
<text x="260.9" y="160">ON</text>
<text x="265.9" y="160">ON</text>
<text x="265.9" y="157.6">ON</text>
<text x="235.4" y="166.1">VCCSUS3_3</text>
<text x="235.4" y="163.7">VCCSUSHDA</text>
<text x="250" y="166.1">+V3.3A</text>
<text x="250" y="163.7">+V3.3A</text>
<text x="260.9" y="166.1">ON</text>
<text x="260.9" y="163.7">ON</text>
<text x="265.9" y="166.1">ON</text>
<text x="265.9" y="163.7">ON</text>
<text x="270.7" y="166.1">ON</text>
<text x="270.7" y="163.7">ON</text>
<text x="275.6" y="166.1">ON</text>
<text x="275.6" y="163.7">ON</text>
<text x="280.5" y="166.1">ON</text>
<text x="280.5" y="163.7">ON</text>
<text x="235.4" y="168.5">VCCRTC</text>
<text x="235.4" y="170.9">V5REF_SUS</text>
<text x="250" y="168.5">+V3A</text>
<text x="250" y="170.9">+V5A</text>
<text x="260.9" y="168.5">ON</text>
<text x="260.9" y="170.9">ON</text>
<text x="265.8" y="168.5">ON</text>
<text x="265.8" y="170.9">ON</text>
<text x="270.7" y="170.9">ON</text>
<text x="270.7" y="168.5">ON</text>
<text x="275.6" y="170.9">ON</text>
<text x="275.6" y="168.5">ON</text>
<text x="280.5" y="170.9">ON</text>
<text x="280.5" y="168.5">ON</text>
</g>
<g font-size="1.6" fill="#800000">
<text x="270.7" y="34.4">OFF</text>
<text x="275.6" y="34.4">OFF</text>
<text x="280.5" y="34.4">OFF</text>
<text x="270.7" y="39.3">OFF</text>
<text x="270.7" y="36.8">OFF</text>
<text x="270.7" y="41.7">OFF</text>
<text x="275.6" y="41.7">OFF</text>
<text x="275.6" y="39.3">OFF</text>
<text x="275.6" y="36.8">OFF</text>
<text x="280.5" y="39.3">OFF</text>
<text x="280.5" y="41.7">OFF</text>
<text x="280.5" y="36.8">OFF</text>
<text x="270.7" y="44.2">OFF</text>
<text x="270.7" y="46.6">OFF</text>
<text x="275.6" y="46.6">OFF</text>
<text x="275.6" y="44.2">OFF</text>
<text x="280.5" y="44.2">OFF</text>
<text x="280.5" y="46.6">OFF</text>
<text x="270.7" y="53.9">OFF</text>
<text x="270.7" y="51.5">OFF</text>
<text x="270.7" y="49">OFF</text>
<text x="275.6" y="53.9">OFF</text>
<text x="275.6" y="51.5">OFF</text>
<text x="275.6" y="49">OFF</text>
<text x="280.5" y="53.9">OFF</text>
<text x="280.5" y="51.5">OFF</text>
<text x="280.5" y="49">OFF</text>
<text x="275.6" y="57.6">OFF</text>
<text x="280.5" y="57.6">OFF</text>
<text x="275.6" y="60">OFF</text>
<text x="275.6" y="62.4">OFF</text>
<text x="275.6" y="64.9">OFF</text>
<text x="280.5" y="60">OFF</text>
<text x="280.5" y="62.4">OFF</text>
<text x="280.5" y="64.9">OFF</text>
<text x="275.6" y="67.3">OFF</text>
<text x="280.5" y="67.3">OFF</text>
<text x="275.6" y="72.2">OFF</text>
<text x="275.6" y="77.1">OFF</text>
<text x="280.5" y="72.2">OFF</text>
<text x="280.5" y="77.1">OFF</text>
<text x="270.7" y="94.1">OFF</text>
<text x="275.6" y="94.1">OFF</text>
<text x="280.5" y="94.1">OFF</text>
<text x="270.7" y="101.5">OFF</text>
<text x="270.7" y="99">OFF</text>
<text x="270.7" y="96.6">OFF</text>
<text x="275.6" y="96.6">OFF</text>
<text x="275.6" y="101.5">OFF</text>
<text x="275.6" y="99">OFF</text>
<text x="280.5" y="96.6">OFF</text>
<text x="280.5" y="99">OFF</text>
<text x="280.5" y="101.5">OFF</text>
<text x="270.7" y="103.9">OFF</text>
<text x="275.6" y="103.9">OFF</text>
<text x="280.5" y="103.9">OFF</text>
<text x="270.7" y="118.5">OFF</text>
<text x="275.6" y="118.5">OFF</text>
<text x="280.5" y="118.5">OFF</text>
<text x="270.7" y="121">OFF</text>
<text x="270.7" y="123.4">OFF</text>
<text x="270.7" y="125.9">OFF</text>
<text x="275.6" y="125.9">OFF</text>
<text x="275.6" y="123.4">OFF</text>
<text x="275.6" y="121">OFF</text>
<text x="280.5" y="121">OFF</text>
<text x="280.5" y="125.9">OFF</text>
<text x="280.5" y="123.4">OFF</text>
<text x="270.7" y="128.3">OFF</text>
<text x="270.7" y="130.7">OFF</text>
<text x="275.6" y="130.7">OFF</text>
<text x="275.6" y="128.3">OFF</text>
<text x="280.5" y="130.7">OFF</text>
<text x="280.5" y="128.3">OFF</text>
<text x="270.7" y="133.2">OFF</text>
<text x="270.7" y="135.6">OFF</text>
<text x="275.6" y="133.2">OFF</text>
<text x="275.6" y="135.6">OFF</text>
<text x="280.5" y="135.6">OFF</text>
<text x="280.5" y="133.2">OFF</text>
<text x="270.7" y="138">OFF</text>
<text x="270.7" y="142.9">OFF</text>
<text x="270.7" y="140.5">OFF</text>
<text x="275.6" y="138">OFF</text>
<text x="275.6" y="142.9">OFF</text>
<text x="275.6" y="140.5">OFF</text>
<text x="280.5" y="138">OFF</text>
<text x="280.5" y="142.9">OFF</text>
<text x="280.5" y="140.5">OFF</text>
<text x="270.7" y="145.4">OFF</text>
<text x="270.7" y="147.8">OFF</text>
<text x="275.6" y="145.4">OFF</text>
<text x="275.6" y="147.8">OFF</text>
<text x="280.5" y="147.8">OFF</text>
<text x="280.5" y="145.4">OFF</text>
<text x="270.7" y="152.7">OFF</text>
<text x="270.7" y="155.1">OFF</text>
<text x="270.7" y="150.2">OFF</text>
<text x="275.6" y="155.1">OFF</text>
<text x="275.6" y="152.7">OFF</text>
<text x="275.6" y="150.2">OFF</text>
<text x="280.5" y="155.1">OFF</text>
<text x="280.5" y="152.7">OFF</text>
<text x="280.5" y="150.2">OFF</text>
<text x="270.7" y="157.6">OFF</text>
<text x="270.7" y="160">OFF</text>
<text x="275.6" y="157.6">OFF</text>
<text x="275.6" y="160">OFF</text>
<text x="280.5" y="157.6">OFF</text>
<text x="280.5" y="160">OFF</text>
</g>
<g font-size="1.4" fill="#00f">
<text x="243.9" y="53.8">+V5S</text>
<text x="243.9" y="57.4">+V1.5</text>
</g>
<g font-size="1.1">
<text x="247.6" y="198.2">Title</text>
<text x="247.6" y="201.9">Size</text>
<text x="252.4" y="201.9">Document Number</text>
<text x="252.4" y="203.4">MB40IA B1-Phase</text>
<text x="287.8" y="201.9">Rev</text>
<text x="289" y="203.1">B1</text>
<text x="247.6" y="205.6">Date:</text>
<text x="252.4" y="204.3">Custom</text>
<text x="252.6" y="205.6">Tuesday, November 09, 2010</text>
<text x="271.9" y="205.6">Sheet</text>
<text x="278" y="205.6">3</text>
<text x="281.7" y="205.6">of</text>
<text x="285.3" y="205.6">44</text>
</g>
<g font-size=".9">
<text x="30.3" y="1">5</text>
<text x="88.3" y="1">4</text>
<text x="146.3" y="1">3</text>
<text x="204.3" y="1">2</text>
<text x="262.4" y="1">1</text>
<text x=".4" y="27.6">D</text>
<text x="291.8" y="27.6">D</text>
<text x=".4" y="78.8">C</text>
<text x="291.8" y="78.8">C</text>
<text x=".4" y="130">B</text>
<text x="291.8" y="130">B</text>
<text x=".4" y="181.2">A</text>
<text x="291.8" y="181.2">A</text>
<text x="30.3" y="207">5</text>
<text x="88.3" y="207">4</text>
<text x="146.3" y="207">3</text>
<text x="204.3" y="207">2</text>
<text x="262.4" y="207">1</text>
</g>
</svg>
